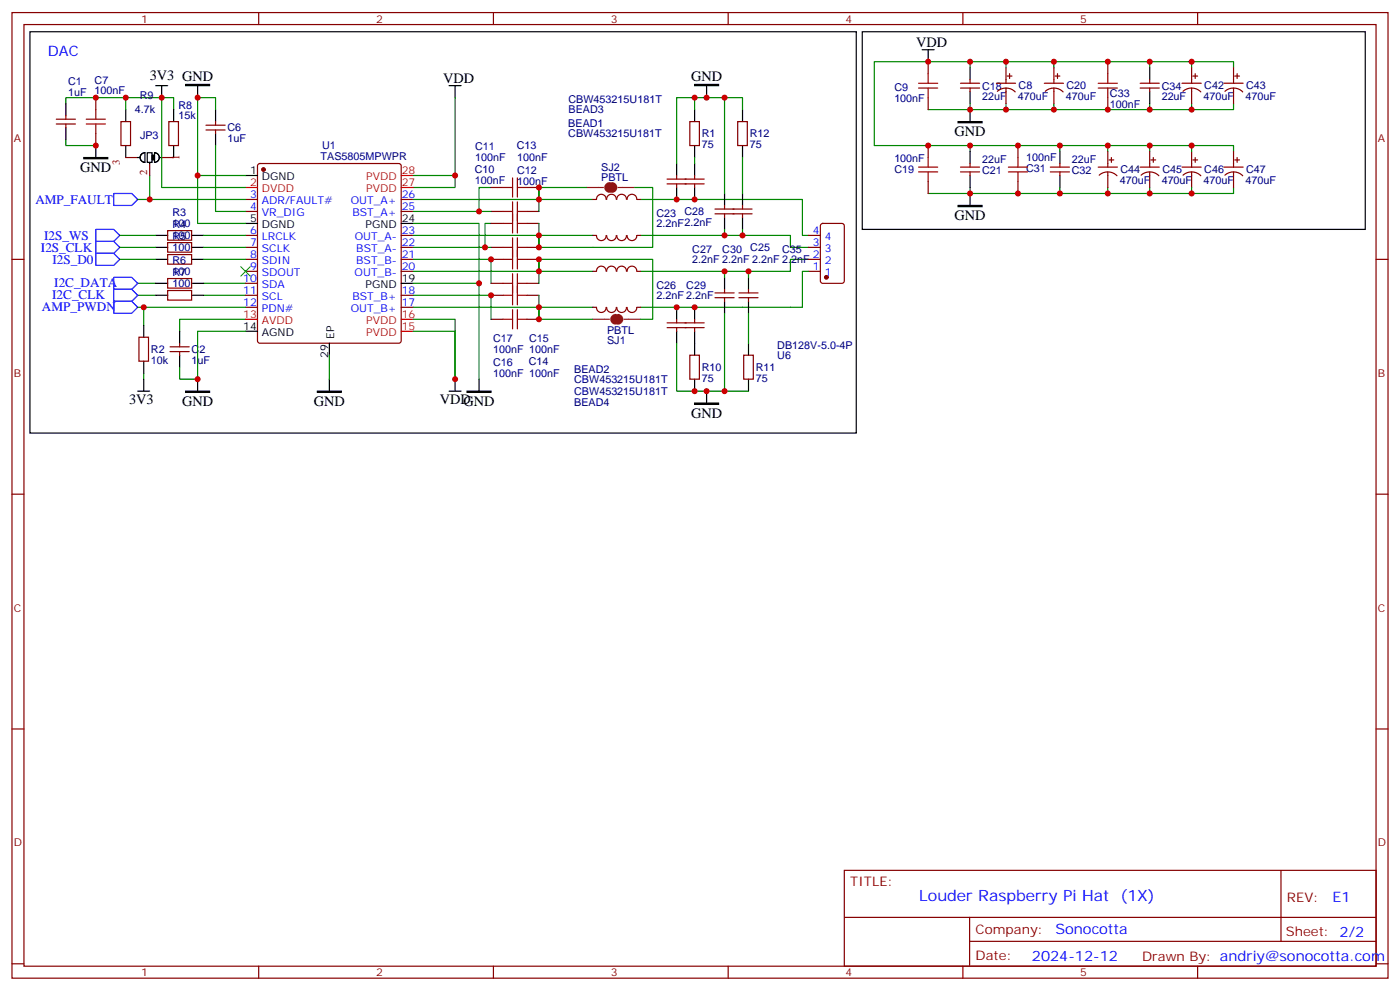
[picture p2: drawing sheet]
<svg xmlns="http://www.w3.org/2000/svg" width="412mm" height="292mm" viewBox="0 0 412 292" stroke-linecap="round" stroke-linejoin="round" font-family="sans-serif">
<g fill="none" stroke="#870000" stroke-width=".35">
<path d="M3.5 3.7h405.4v284.3h-405.4zM7.1 7.2h398.2v277.3h-398.2zM76.2 3.7v3.5M145.3 3.7v3.5M214.5 3.7v3.5M273.4 18.2v3.5M283.6 3.7v3.5M296.3 19.9v4.6M310.4 19.9v4.6M326.3 18.2v3.5M351 19.9v4.6M352.8 3.7v3.5"/>
<path d="M363.4 19.9v4.6M16.6 36.5h5.6M16.6 35.1h5.6M19.4 34v1.1M19.4 36.5v1.1M28.2 28.8v3.5M28.2 39.3v3.6M35.6 35.8h2.9v7.1h-2.9zM49.7 35.8h2.9v7.1h-2.9zM60.7 38.3h5.6M60.7 36.9h5.6M63.5 35.8v1.1"/>
<path d="M63.5 38.3v1M203.2 35.8h2.8v7.1h-2.8zM217.3 35.8h2.8v7.1h-2.8zM273.4 28.8v3.5M282.9 25.9h5.7M282.9 24.5h5.7M285.8 23.5v1M285.8 25.9v1.1M293.5 24.5h5.7M293.8 26.9a3.8 3.8 0 0 1 5.2 .2M296.3 25.9v4.6M296.7 22.4h1.4"/>
<path d="M297.4 21.7v1.4M307.6 24.5h5.7M307.9 26.9a3.8 3.8 0 0 1 5.2 .2M310.4 25.9v4.6M310.8 22.4h1.4M311.5 21.7v1.4M326.3 28.8v3.5M335.8 25.9h5.7M335.8 24.5h5.7M338.7 23.5v1M338.7 25.9v1.1M348.2 24.5h5.6"/>
<path d="M348.5 26.9a3.8 3.8 0 0 1 5.2 .2M351 25.9v4.6M351.4 22.4h1.4M352.1 21.7v1.4M360.5 24.5h5.7M360.8 26.9a3.8 3.8 0 0 1 5.3 .2M363.4 25.9v4.6M363.7 22.4h1.4M364.4 21.7v1.4M72.3 58.7h3.5M76.1 48.4l.5-.2h40.9l.5 .2 .2 .5v51.5l-.3 .5-.4 .2h-40.9l-.5-.3-.3-.4v-51.5zM118.2 58.7h3.5"/>
<path d="M144.6 55.2h3.6M155.2 55.2h3.5M174.6 58.7h1.1M175.7 58.7a1.41 1.41 0 0 1 1.4-1.5 1.41 1.41 0 0 1 1.4 1.5M178.7 58.7a1.41 1.41 0 0 1 1.4-1.5 1.41 1.41 0 0 1 1.4 1.5M181.7 58.7a1.41 1.41 0 0 1 1.4-1.5 1.41 1.41 0 0 1 1.4 1.5M184.7 58.7a1.41 1.41 0 0 1 1.5-1.5 1.41 1.41 0 0 1 1.4 1.5M187.7 58.7h1M196.5 54.2h10.9M196.5 52.7h10.9M199.3 51.7v1M199.3 54.2v1"/>
<path d="M204.6 51.7v1M204.6 54.2v1M273.4 42.9v3.5M273.4 53.4v3.6M282.9 49.2h5.7M282.9 50.6h5.7M285.8 48.2v1M285.8 50.6v1.1M299.9 42.9v3.5M299.9 53.4v3.6M309.4 49.2h5.6M309.4 50.6h5.6"/>
<path d="M312.2 48.2v1M312.2 50.6v1.1M323.5 49.2h5.6M323.8 51.6a3.8 3.8 0 0 1 5.2 .2M326.3 44.6v4.6M326.3 50.6v4.6M326.7 47.1h1.4M327.4 46.4v1.4M335.8 49.2h5.7M336.1 51.6a3.8 3.8 0 0 1 5.3 .2M338.7 44.6v4.6M338.7 50.6v4.6"/>
<path d="M339 47.1h1.4M339.7 46.4v1.4M348.2 49.2h5.6M348.5 51.6a3.8 3.8 0 0 1 5.2 .2M351 44.6v4.6M351 50.6v4.6M351.4 47.1h1.4M352.1 46.4v1.4M360.5 49.2h5.7M360.8 51.6a3.8 3.8 0 0 1 5.3 .2M363.4 44.6v4.6M363.4 50.6v4.6"/>
<path d="M363.7 47.1h1.4M364.4 46.4v1.4M3.5 76.4h3.6M49.4 75h7v2.8h-7zM49.4 71.4h7v2.9h-7zM49.4 67.9h7v2.8h-7zM72.3 76.4h3.5M72.3 72.8h3.5M72.3 62.3h3.5M72.3 69.3h3.5M72.3 79.9h3.5M118.2 76.4h3.5"/>
<path d="M118.2 72.8h3.5M118.2 62.3h3.5M118.2 69.3h3.5M118.2 79.9h3.5M144.6 76.4h3.6M144.6 65.8h3.6M144.6 72.8h3.6M144.6 62.3h3.6M155.2 76.4h3.5M155.2 65.8h3.5M155.2 72.8h3.5M155.2 62.3h3.5"/>
<path d="M174.6 69.3h1.1M178.5 79.9a1.41 1.41 0 0 0-1.4-1.5 1.41 1.41 0 0 0-1.4 1.5h-1.1M178.5 69.3a1.41 1.41 0 0 1-1.4 1.5 1.41 1.41 0 0 1-1.4-1.5M178.7 79.9a1.41 1.41 0 0 1 1.4-1.5 1.41 1.41 0 0 1 1.4 1.5M181.5 69.3a1.41 1.41 0 0 1-1.4 1.6 1.41 1.41 0 0 1-1.4-1.6M181.7 79.9a1.41 1.41 0 0 1 1.4-1.5 1.41 1.41 0 0 1 1.4 1.5M184.5 69.3a1.41 1.41 0 0 1-1.4 1.6 1.41 1.41 0 0 1-1.4-1.6M184.7 79.9a1.41 1.41 0 0 1 1.5-1.5 1.41 1.41 0 0 1 1.4 1.5M187.6 69.3a1.41 1.41 0 0 1-1.4 1.5 1.41 1.41 0 0 1-1.5-1.5M187.7 69.3h1M187.7 79.9h1M210.6 63h10.9"/>
<path d="M210.6 61.6h10.9M213.4 60.5v1.1M213.4 63v1M218.7 60.5v1.1M218.7 63v1M238.1 76.4h3.6M238.1 72.8h3.6M238.1 69.3h3.6M238.1 79.9h3.6M241.9 66l.5-.2h5.6l.7 .4v16.5l-.5 .7h-5.8l-.7-.4v-16.5zM405.3 76.4h3.6M40.9 99.3h2.8v7.1h-2.8z"/>
<path d="M49.4 85.5h7v2.9h-7zM49.4 82h7v2.8h-7zM72.3 83.4h3.5M72.3 87h3.5M72.3 90.5h3.5M118.2 87h3.5M118.2 90.5h3.5M144.6 83.4h3.6M144.6 94h3.6M144.6 87h3.6M155.2 83.4h3.5M155.2 94h3.5"/>
<path d="M155.2 87h3.5M174.6 90.5h1.1a1.41 1.41 0 0 0 1.4 1.5 1.41 1.41 0 0 0 1.4-1.5M181.5 90.5a1.41 1.41 0 0 1-1.4 1.5 1.41 1.41 0 0 1-1.4-1.5M184.5 90.5a1.41 1.41 0 0 1-1.4 1.5 1.41 1.41 0 0 1-1.4-1.5M187.6 90.5a1.41 1.41 0 0 1-1.4 1.5 1.41 1.41 0 0 1-1.5-1.5M187.7 90.5h1M196.5 96.5h10.9M196.5 95.1h10.9M199.3 94v1.1M199.3 96.5v1M204.6 94v1.1M204.6 96.5v1"/>
<path d="M210.6 87.7h5.7M210.6 86.3h5.7M213.4 85.2v1.1M213.4 87.7v1M217.7 87.7h5.6M217.7 86.3h5.6M220.5 85.2v1.1M220.5 87.7v1M50.1 103.5h5.6M50.1 102.1h5.6M52.9 101.1v1M52.9 103.5v1.1"/>
<path d="M203.2 104.6h2.8v7.1h-2.8zM219.1 104.6h2.8v7.1h-2.8zM3.5 145.5h3.6M405.3 145.5h3.6M3.5 214.7h3.6M405.3 214.7h3.6M248.7 256.3h156.6v28.2h-156.6zM377.3 256.3v20.9M248.7 270.1h156.5M285.6 277.2h119.6M285.6 270.1v14.2M3.5 283.8h3.6"/>
<path d="M76.2 284.5v3.5M145.3 284.5v3.5M214.5 284.5v3.5M283.6 284.5v3.5M352.8 284.5v3.5M405.3 283.8h3.6"/>
</g>
<g fill="none" stroke="#008700" stroke-width=".35">
<path d="M285.8 18.2v1.7M296.3 19.9v-1.7h-38.8v24.7h28.3v1.7M296.3 18.2h14.1v1.7M310.4 18.2h28.3v1.7M338.7 18.2h12.3v1.7M351 18.2h12.4v1.7M19.4 30.5v-1.7h31.8v3.5M37 28.8v3.5M47.6 28.8v26.4h24.7M63.5 32.3v-3.5h-5.3v22.9h14.1M134.1 28.8v26.4h-12.4M204.6 28.8v3.5"/>
<path d="M213.4 28.8h5.3v3.5M273.4 32.3h22.9M285.8 30.5v1.8M296.3 30.5v1.8h14.1v-1.8M338.7 30.5v1.8h-28.3M351 30.5v1.8h-12.3M363.4 30.5v1.8h-12.4M19.4 41.1v1.8h8.8M40.6 58.7h31.7M44.1 51.7v7M58.2 51.7v14.1h14.1M63.5 42.9v19.4h8.8"/>
<path d="M121.7 51.7h12.4M121.7 58.7h37M144.6 55.2h-3.5v7.1M158.7 55.2v3.5h15.9M158.7 55.2v7.1M158.7 55.2h14.2M187 55.2h5.3v17.6h-33.6M188.7 58.7h47.7v10.6h1.7M199.3 48.2v-19.4h14.1v28.2M204.6 46.4v1.8M218.7 46.4v10.6M285.8 55.2v1.8h-12.4"/>
<path d="M285.8 42.9h26.4v1.7M312.2 42.9h14.1v1.7M312.2 55.2v1.8h-26.4M326.3 42.9h12.4v1.7M326.3 55.2v1.8h-14.1M338.7 55.2v1.8h-12.4M338.7 42.9h24.7v1.7M351 42.9v1.7M351 55.2v1.8M363.4 55.2v1.8h-24.7M35.3 76.4h10.6M35.3 69.3h10.6"/>
<path d="M35.3 72.8h10.6M60 76.4h12.3M60 69.3h12.3M60 72.8h12.3M121.7 65.8h19.4v17.6M121.7 72.8h22.9M121.7 76.4h22.9v7M121.7 62.3h22.9M121.7 69.3h37M121.7 79.9h37M144.6 65.8h-1.7v7M158.7 76.4v3.5h15.9"/>
<path d="M158.7 76.4h33.6v17.6h-3.6M158.7 65.8v7M158.7 76.4v7M174.6 69.3h-15.9v3.5M188.7 69.3h44.1v3.5h5.3M213.4 67.6v1.7M213.4 79.9v1.8M218.7 67.6v1.7M220.5 79.9v1.8M238.1 76.4h-5.3v3.5h-44.1M238.1 79.9h-1.7v10.6h-47.7M40.6 87h5.3"/>
<path d="M40.6 83.4h5.3M40.6 90.5h31.7M42.3 90.5v5.3M60 87h12.3M60 83.4h12.3M72.3 94h-19.4v3.5M72.3 97.5h-14.1v14.2h-5.3v-3.6M121.7 94h12.4v17.7v-14.2h-12.4M121.7 83.4h19.4v28.3M121.7 87h22.9v7M121.7 90.5h52.9M158.7 87v7h15.9"/>
<path d="M213.4 92.3v22.9h-14.1v-14.1M220.5 92.3v8.8M42.3 109.9v1.8M97 104.6v7.1M213.4 115.2h7.1"/>
</g>
<path d="M54.7 24.9h7v.3h-7zM204.6 24.9h7.1v.3h-7.1zM282.2 35.8h7.1v.4h-7.1zM24.7 46.4h7v.3h-7zM44.8 45.7h.7v1.4h-.7zM282.2 60.5h7.1v.4h-7.1zM54.7 115.2h7v.3h-7zM93.5 115.2h7v.3h-7zM137.6 115.2h7v.3h-7zM204.6 118.7h7.1v.4h-7.1z" fill="#000" stroke="#000" stroke-width=".35"/>
<g fill="none" stroke="#000" stroke-width=".35">
<path d="M8.8 9.3h243.4v118.2h-243.4zM254 9.3h148.2v58.3h-148.2zM271.6 14.6h3.6M273.4 14.6v3.6M285.8 19.9v3.6M338.7 19.9v3.6M19.4 30.5v3.5M19.4 37.6v3.5M37 32.3v3.5M45.9 25.2h3.5M47.6 25.2v3.6M51.2 32.3v3.5"/>
<path d="M58.2 25.2v3.6M63.5 32.3v3.5M63.5 39.3v3.6M132.3 25.2h3.5M134.1 25.2v3.6M204.6 32.3v3.5M208.1 25.2v3.6M218.7 32.3v3.5M285.8 27v3.5M285.8 32.3v3.5M338.7 27v3.5M28.2 42.9v3.5"/>
<path d="M37 42.9v3.5M40.6 46.4h.7M41.8 45.3l.9-.3v2.8a1.41 1.41 0 0 1-1.4-1 1.41 1.41 0 0 1 .5-1.5zM43.4 45h1.4v2.8h-1.4zM44.1 47.8v.4M45.5 45a1.41 1.41 0 0 1 1.4 1.4 1.41 1.41 0 0 1-1.4 1.4zM46.9 46.4h.7M51.2 42.9v3.5M72.3 51.7h3.5M199.3 48.2v3.5M199.3 55.2v3.5M204.6 42.9v3.5"/>
<path d="M204.6 48.2v3.5M204.6 55.2v3.5M213.4 57v3.5M218.7 42.9v3.5M218.7 57v3.5M285.8 44.6v3.6M285.8 51.7v3.5M285.8 57v3.5M312.2 44.6v3.6M312.2 51.7v3.5M45.9 76.4h3.5M45.9 72.8h3.5"/>
<path d="M45.9 69.3h3.5M56.4 76.4h3.6M56.4 72.8h3.6M56.4 69.3h3.6M72.3 65.8h3.5M118.2 65.8h3.5M213.4 64v3.6M218.7 64v3.6M42.3 95.8v3.5M45.9 87h3.5M45.9 83.4h3.5M52.9 97.5v3.6"/>
<path d="M56.4 87h3.6M56.4 83.4h3.6M72.3 97.5h3.5M118.2 83.4h3.5M199.3 90.5v3.5M199.3 97.5v3.6M204.6 90.5v3.5M204.6 97.5v7.1M213.4 81.7v3.5M213.4 88.7v3.6M220.5 81.7v3.5M220.5 88.7v3.6"/>
<path d="M40.6 115.2h3.5M42.3 106.4v3.5M42.3 111.7v3.5M52.9 104.6v3.5M58.2 111.7v3.5M97 101.1v3.5M97 111.7v3.5M132.3 115.2h3.5M134.1 111.7v3.5M141.1 111.7v3.5M204.6 111.7v3.5M208.1 115.2v3.5"/>
<path d="M220.5 101.1v3.5M220.5 111.7v3.5"/>
</g>
<g fill="none" stroke="#a10000" stroke-width=".35">
<path d="M25.4 36.5h5.6M25.4 35.1h5.6M28.2 32.3v2.8M28.2 36.5v2.8M270.6 25.9h5.6M270.6 24.5h5.6M273.4 21.7v2.8M273.4 25.9v2.9M323.5 25.9h5.6M323.5 24.5h5.6M326.3 21.7v2.8M326.3 25.9v2.9"/>
<path d="M148.2 55.2h2.8M151 52.4v5.6M151 59.4v9.2M152.4 52.4v5.6M152.4 59.4v9.2M152.4 55.2h2.8M270.6 49.2h5.6M270.6 50.6h5.6M273.4 46.4v2.8M273.4 50.6v2.8M297 49.2h5.7M297 50.6h5.7"/>
<path d="M299.9 46.4v2.8M299.9 50.6v2.8M148.2 76.4h2.8M148.2 65.8h2.8M148.2 72.8h2.8M148.2 62.3h2.8M151 70v9.2M152.4 70v9.2M152.4 76.4h2.8M152.4 65.8h2.8M152.4 72.8h2.8M152.4 62.3h2.8"/>
<path d="M148.2 83.4h2.8M148.2 94h2.8M148.2 87h2.8M151 80.6v9.2M151 91.2v5.6M152.4 83.4h2.8M152.4 80.6v9.2M152.4 91.2v5.6M152.4 94h2.8M152.4 87h2.8"/>
</g>
<g fill="#870000" stroke="#870000" stroke-width=".35">
<circle cx="77.6" cy="49.9" r=".53"/>
<circle cx="243.4" cy="81.7" r=".53"/>
</g>
<path d="M72.3 55.2h3.5M118.2 55.2h3.5M118.2 51.7h3.5M72.3 94h3.5M118.2 94h3.5M118.2 97.5h3.5" fill="none" stroke="#f00" stroke-width=".35"/>
<path d="M33.5 57h5.3l1.8 1.7-1.8 1.8h-5.3zM28.2 67.6h5.3l1.8 1.7-1.8 1.8h-5.3zM28.2 71.1h5.3l1.8 1.7-1.8 1.8h-5.3zM28.2 74.6h5.3l1.8 1.8-1.8 1.7h-5.3zM33.5 81.7h5.3l1.8 1.7-1.8 1.8h-5.3zM33.5 85.2h5.3l1.8 1.8-1.8 1.7h-5.3zM33.5 88.7h5.3l1.8 1.8-1.8 1.8h-5.3z" fill="none" stroke="#00f" stroke-width=".35"/>
<path d="M70.9 78.5l2.8 2.8M73.7 78.5l-2.8 2.8" fill="none" stroke="#3c3" stroke-width=".35"/>
<path d="M37 46.4h3.6M44.1 48.2v3.5M47.6 46.4h3.6" fill="none" stroke="#850000" stroke-width=".35"/>
<path d="M179.6 54.5a.71 .71 0 0 0-.7 .7 .71 .71 0 0 0 .7 .7M180.3 54.5a.71 .71 0 0 1 .7 .7 .71 .71 0 0 1-.7 .7M181.3 93.3a.71 .71 0 0 0-.7 .7 .71 .71 0 0 0 .7 .7M182 93.3a.71 .71 0 0 1 .7 .7 .71 .71 0 0 1-.7 .7" fill="none" stroke="#8c2424" stroke-width="1.8"/>
<path d="M172.9 55.2h4.9M182 55.2h5M174.6 94h5M183.8 94h4.9" fill="none" stroke="#8c2424" stroke-width=".35"/>
<g fill="#c00">
<circle cx="312.2" cy="57" r=".88"/>
<circle cx="299.9" cy="57" r=".88"/>
<circle cx="312.2" cy="42.9" r=".88"/>
<circle cx="299.9" cy="42.9" r=".88"/>
<circle cx="296.3" cy="18.2" r=".88"/>
<circle cx="338.7" cy="57" r=".88"/>
<circle cx="338.7" cy="42.9" r=".88"/>
<circle cx="351" cy="32.3" r=".88"/>
<circle cx="326.3" cy="57" r=".88"/>
<circle cx="326.3" cy="42.9" r=".88"/>
<circle cx="351" cy="18.2" r=".88"/>
<circle cx="338.7" cy="32.3" r=".88"/>
<circle cx="338.7" cy="18.2" r=".88"/>
<circle cx="326.3" cy="18.2" r=".88"/>
<circle cx="310.4" cy="18.2" r=".88"/>
<circle cx="326.3" cy="32.3" r=".88"/>
<circle cx="310.4" cy="32.3" r=".88"/>
<circle cx="134.1" cy="111.7" r=".88"/>
<circle cx="285.8" cy="57" r=".88"/>
<circle cx="285.8" cy="42.9" r=".88"/>
<circle cx="273.4" cy="42.9" r=".88"/>
<circle cx="134.1" cy="51.7" r=".88"/>
<circle cx="273.4" cy="18.2" r=".88"/>
<circle cx="285.8" cy="18.2" r=".88"/>
<circle cx="285.8" cy="32.3" r=".88"/>
<circle cx="144.6" cy="76.4" r=".88"/>
<circle cx="144.6" cy="87" r=".88"/>
<circle cx="142.9" cy="72.8" r=".88"/>
<circle cx="141.1" cy="62.3" r=".88"/>
<circle cx="28.2" cy="28.8" r=".88"/>
<circle cx="28.2" cy="42.9" r=".88"/>
<circle cx="42.3" cy="90.5" r=".88"/>
<circle cx="58.2" cy="111.7" r=".88"/>
<circle cx="58.2" cy="51.7" r=".88"/>
<circle cx="141.1" cy="83.4" r=".88"/>
<circle cx="58.2" cy="28.8" r=".88"/>
<circle cx="158.8" cy="58.7" r=".88"/>
<circle cx="158.8" cy="69.3" r=".88"/>
<circle cx="158.8" cy="55.2" r=".88"/>
<circle cx="158.8" cy="72.8" r=".88"/>
<circle cx="158.8" cy="79.9" r=".88"/>
<circle cx="158.8" cy="76.4" r=".88"/>
<circle cx="158.8" cy="90.5" r=".88"/>
<circle cx="158.8" cy="94" r=".88"/>
<circle cx="47.6" cy="28.8" r=".88"/>
<circle cx="37" cy="28.8" r=".88"/>
<circle cx="44.1" cy="58.7" r=".88"/>
<circle cx="199.3" cy="58.7" r=".88"/>
<circle cx="199.3" cy="90.5" r=".88"/>
<circle cx="213.4" cy="69.3" r=".88"/>
<circle cx="213.4" cy="79.9" r=".88"/>
<circle cx="204.6" cy="58.7" r=".88"/>
<circle cx="204.6" cy="90.5" r=".88"/>
<circle cx="204.6" cy="28.8" r=".88"/>
<circle cx="220.5" cy="79.9" r=".88"/>
<circle cx="204.6" cy="115.2" r=".88"/>
<circle cx="208.1" cy="115.2" r=".88"/>
<circle cx="213.4" cy="115.2" r=".88"/>
<circle cx="218.7" cy="69.3" r=".88"/>
<circle cx="213.4" cy="28.8" r=".88"/>
<circle cx="208.1" cy="28.8" r=".88"/>
<circle cx="296.3" cy="32.3" r=".88"/>
<circle cx="351" cy="42.9" r=".88"/>
<circle cx="351" cy="57" r=".88"/>
</g>
<g font-size="4.6" fill="#00f">
<text x="270.8" y="265.3">Louder Raspberry Pi Hat</text>
<text x="330" y="265.3">(1X)</text>
</g>
<g font-size="4.2" fill="#00f">
<text x="14.1" y="16.4">DAC</text>
<text x="392.5" y="265.6">E1</text>
<text x="310.9" y="275.1">Sonocotta</text>
<text x="304" y="282.9">2024-12-12</text>
</g>
<g font-size="4.2">
<text x="269.9" y="13.9">VDD</text>
<text x="44.1" y="23.5">3V3 GND</text>
<text x="203.6" y="23.7">GND</text>
<text x="130.5" y="24.5">VDD</text>
<text x="281.2" y="40">GND</text>
<text x="23.6" y="50.6">GND</text>
<text x="281.2" y="64.7">GND</text>
<text x="38" y="119.1">3V3</text>
<text x="53.6" y="119.4">GND</text>
<text x="92.4" y="119.4">GND</text>
<text x="129.5" y="119.1">VDD</text>
<text x="136.5" y="119.4">GND</text>
<text x="203.6" y="122.9">GND</text>
</g>
<g font-size="3.9" fill="#00f">
<text x="10.4" y="60">AMP_FAULT</text>
<text x="13" y="70.6">I2S_WS</text>
<text x="12.1" y="74.1">I2S_CLK</text>
<text x="15.5" y="77.7">I2S_D0</text>
<text x="15.4" y="88.2">I2C_CLK</text>
<text x="16" y="84.6">I2C_DATA</text>
<text x="12.4" y="91.7">AMP_PWDN</text>
</g>
<g font-size="3.9" fill="#800">
<text x="250.5" y="260.9">TITLE:</text>
<text x="379.1" y="265.6">REV:</text>
<text x="287.4" y="275.1">Company:</text>
<text x="378.7" y="275.7">Sheet: 2/2</text>
<text x="287.4" y="282.8">Date:</text>
<text x="336.4" y="282.8">Drawn By: andriy@sonocotta.com</text>
</g>
<g font-size="3.2" fill="#800">
<text x="41.6" y="6.7">1</text>
<text x="110.8" y="6.7">2</text>
<text x="179.9" y="6.7">3</text>
<text x="249.1" y="6.7">4</text>
<text x="318.2" y="6.7">5</text>
<text x="4.1" y="41.8">A</text>
<text x="405.9" y="41.8">A</text>
<text x="4.1" y="110.9">B</text>
<text x="405.9" y="110.9">B</text>
<text x="4.1" y="180.1">C</text>
<text x="405.9" y="180.1">C</text>
<text x="4.1" y="249.2">D</text>
<text x="405.9" y="249.2">D</text>
<text x="41.6" y="287.5">1</text>
<text x="110.8" y="287.5">2</text>
<text x="179.9" y="287.5">3</text>
<text x="249.1" y="287.5">4</text>
<text x="318.2" y="287.5">5</text>
</g>
<g font-size="3.2" fill="#000080">
<text x="20.1" y="28.1">1uF</text>
<text x="20.1" y="24.9">C1</text>
<text x="27.9" y="27.8">100nF</text>
<text x="27.9" y="24.6">C7</text>
<text x="41.2" y="29.1">R9</text>
<text x="263.4" y="29.9">100nF</text>
<text x="263.4" y="26.7">C9</text>
<text x="289.3" y="29.6">22uF</text>
<text x="289.3" y="26.4">C18</text>
<text x="299.9" y="29.6">470uF</text>
<text x="300.1" y="26.3">C8</text>
<text x="314" y="29.6">470uF</text>
<text x="314.2" y="26.3">C20</text>
<text x="326.9" y="28.5">C33</text>
<text x="342.2" y="29.6">22uF</text>
<text x="342.2" y="26.4">C34</text>
<text x="354.5" y="29.6">470uF</text>
<text x="354.7" y="26.3">C42</text>
<text x="366.9" y="29.6">470uF</text>
<text x="367.1" y="26.3">C43</text>
<text x="39.8" y="33.4">4.7k</text>
<text x="52.6" y="35.2">15k</text>
<text x="52.6" y="32.1">R8</text>
<text x="167.5" y="30.3">CBW453215U181T</text>
<text x="167.5" y="33.4">BEAD3</text>
<text x="326.9" y="31.7">100nF</text>
<text x="41.3" y="40.8">JP3</text>
<text x="67" y="41.9">1uF</text>
<text x="67" y="38.7">C6</text>
<text x="167.4" y="40.5">CBW453215U181T</text>
<text x="167.4" y="37.3">BEAD1</text>
<text x="206.7" y="40.5">R1</text>
<text x="220.8" y="40.5">R12</text>
<text x="94.5" y="47.1">TAS5805MPWPR</text>
<text x="94.9" y="43.8">U1</text>
<text x="140" y="47.5">100nF</text>
<text x="140" y="44.3">C11</text>
<text x="152.2" y="44">C13</text>
<text x="152.3" y="47.5">100nF</text>
<text x="206.7" y="43.6">75</text>
<text x="220.8" y="43.6">75</text>
<text x="263.4" y="47.7">100nF</text>
<text x="302.2" y="47.5">100nF</text>
<text x="139.9" y="51.1">C10</text>
<text x="152.3" y="51.3">C12</text>
<text x="177.1" y="53.4">PBTL</text>
<text x="177.1" y="50.3">SJ2</text>
<text x="263.4" y="50.9">C19</text>
<text x="289.3" y="48.1">22uF</text>
<text x="289.3" y="51.2">C21</text>
<text x="302.2" y="50.7">C31</text>
<text x="315.7" y="48.1">22uF</text>
<text x="315.7" y="51.2">C32</text>
<text x="330" y="51">C44</text>
<text x="342.4" y="51">C45</text>
<text x="354.7" y="51">C46</text>
<text x="367.1" y="51">C47</text>
<text x="139.9" y="54.3">100nF</text>
<text x="152.3" y="54.6">100nF</text>
<text x="329.8" y="54.3">470uF</text>
<text x="342.2" y="54.3">470uF</text>
<text x="354.5" y="54.3">470uF</text>
<text x="366.9" y="54.3">470uF</text>
<text x="50.8" y="63.7">R3</text>
<text x="193.3" y="63.8">C23</text>
<text x="201.6" y="63.4">C28</text>
<text x="50.8" y="70.7">R5</text>
<text x="50.8" y="70.4">100</text>
<text x="50.8" y="67.2">R4</text>
<text x="50.8" y="66.9">100</text>
<text x="193.3" y="66.9">2.2nF2.2nF</text>
<text x="50.8" y="77.8">R6</text>
<text x="50.8" y="73.9">100</text>
<text x="203.9" y="77.5">2.2nF 2.2nF 2.2nF 2.2nF</text>
<text x="203.9" y="74.4">C27</text>
<text x="212.7" y="74.4">C30</text>
<text x="221" y="74">C25</text>
<text x="230.4" y="74.4">C35</text>
<text x="50.8" y="81.3">R7</text>
<text x="50.8" y="81">100</text>
<text x="50.8" y="84.5">100</text>
<text x="193.3" y="88.1">2.2nF 2.2nF</text>
<text x="193.3" y="85">C26</text>
<text x="202.2" y="85">C29</text>
<text x="145.3" y="100.7">C17</text>
<text x="155.8" y="100.7">C15</text>
<text x="178.8" y="98.2">PBTL</text>
<text x="178.8" y="101.4">SJ1</text>
<text x="44.4" y="107.3">10k</text>
<text x="44.4" y="104">R2</text>
<text x="56.4" y="107.2">1uF</text>
<text x="56.4" y="104">C2</text>
<text x="145.3" y="104">100nF 100nF</text>
<text x="145.3" y="107.8">C16</text>
<text x="155.7" y="107.5">C14</text>
<text x="229" y="102.6">DB128V-5.0-4P</text>
<text x="229" y="105.7">U6</text>
<text x="145.3" y="111">100nF 100nF</text>
<text x="169.1" y="112.9">CBW453215U181T</text>
<text x="169.1" y="109.7">BEAD2</text>
<text x="206.7" y="112.4">75</text>
<text x="206.7" y="109.3">R10</text>
<text x="222.6" y="112.4">75</text>
<text x="222.6" y="109.3">R11</text>
<text x="169.1" y="116.4">CBW453215U181T</text>
<text x="169.1" y="119.5">BEAD4</text>
</g>
<g font-size="3.2" fill="#840000">
<text x="52.9" y="47.1" transform="rotate(-90 52.9 47.1)">1</text>
<text x="35.3" y="48.7" transform="rotate(-90 35.3 48.7)">3</text>
<text x="43.4" y="51.5" transform="rotate(-90 43.4 51.5)">2</text>
</g>
<g font-size="3.2">
<text x="73.7" y="51.3">1</text>
<text x="77.2" y="53.1">DGND</text>
<text x="73.7" y="65.4">5</text>
<text x="118.4" y="65.4">24</text>
<text x="77.2" y="67.2">DGND</text>
<text x="107.7" y="67.2">PGND</text>
<text x="118.4" y="83.1">19</text>
<text x="107.7" y="84.8">PGND</text>
<text x="71.6" y="97.2">14</text>
<text x="77.2" y="99">AGND</text>
<text x="98.4" y="99.8" transform="rotate(-90 98.4 99.8)">EP</text>
<text x="96.7" y="105.3" transform="rotate(-90 96.7 105.3)">29</text>
</g>
<g font-size="3.2" fill="#f00">
<text x="107.9" y="53.1">PVDD</text>
<text x="118.4" y="51.3">28</text>
<text x="73.7" y="54.9">2</text>
<text x="77.2" y="56.6">DVDD</text>
<text x="107.9" y="56.6">PVDD</text>
<text x="118.4" y="54.9">27</text>
<text x="71.6" y="93.7">13</text>
<text x="77.2" y="95.4">AVDD</text>
<text x="107.9" y="95.4">PVDD</text>
<text x="118.4" y="93.7">16</text>
<text x="107.9" y="99">PVDD</text>
<text x="118.4" y="97.2">15</text>
</g>
<g font-size="3.2" fill="#00f">
<text x="73.7" y="58.4">3</text>
<text x="118.4" y="58.4">26</text>
<text x="73.7" y="61.9">4</text>
<text x="77.2" y="60.1">ADR/FAULT#</text>
<text x="77.2" y="63.7">VR_DIG</text>
<text x="103.3" y="60.1">OUT_A+</text>
<text x="103.8" y="63.7">BST_A+</text>
<text x="118.4" y="61.9">25</text>
<text x="73.7" y="69">6</text>
<text x="77.2" y="70.7">LRCLK</text>
<text x="104.5" y="70.7">OUT_A-</text>
<text x="118.4" y="69">23</text>
<text x="239.5" y="69">4</text>
<text x="243" y="70.7">4</text>
<text x="73.7" y="72.5">7</text>
<text x="73.7" y="76">8</text>
<text x="77.2" y="74.3">SCLK</text>
<text x="77.2" y="77.8">SDIN</text>
<text x="104.9" y="77.8">BST_B-</text>
<text x="105" y="74.3">BST_A-</text>
<text x="118.4" y="76">21</text>
<text x="118.4" y="72.5">22</text>
<text x="239.5" y="76">2</text>
<text x="239.5" y="72.5">3</text>
<text x="243" y="77.8">2</text>
<text x="243" y="74.3">3</text>
<text x="71.6" y="83.1">10</text>
<text x="73.7" y="79.6">9</text>
<text x="77.2" y="81.3">SDOUT</text>
<text x="104.5" y="81.3">OUT_B-</text>
<text x="118.4" y="79.6">20</text>
<text x="239.5" y="79.6">1</text>
<text x="243" y="81.3">1</text>
<text x="71.6" y="86.6">11</text>
<text x="77.2" y="84.8">SDA</text>
<text x="77.2" y="88.4">SCL</text>
<text x="103.8" y="88.4">BST_B+</text>
<text x="118.4" y="86.6">18</text>
<text x="71.6" y="90.1">12</text>
<text x="77.2" y="91.9">PDN#</text>
<text x="103.3" y="91.9">OUT_B+</text>
<text x="118.4" y="90.1">17</text>
</g>
</svg>
